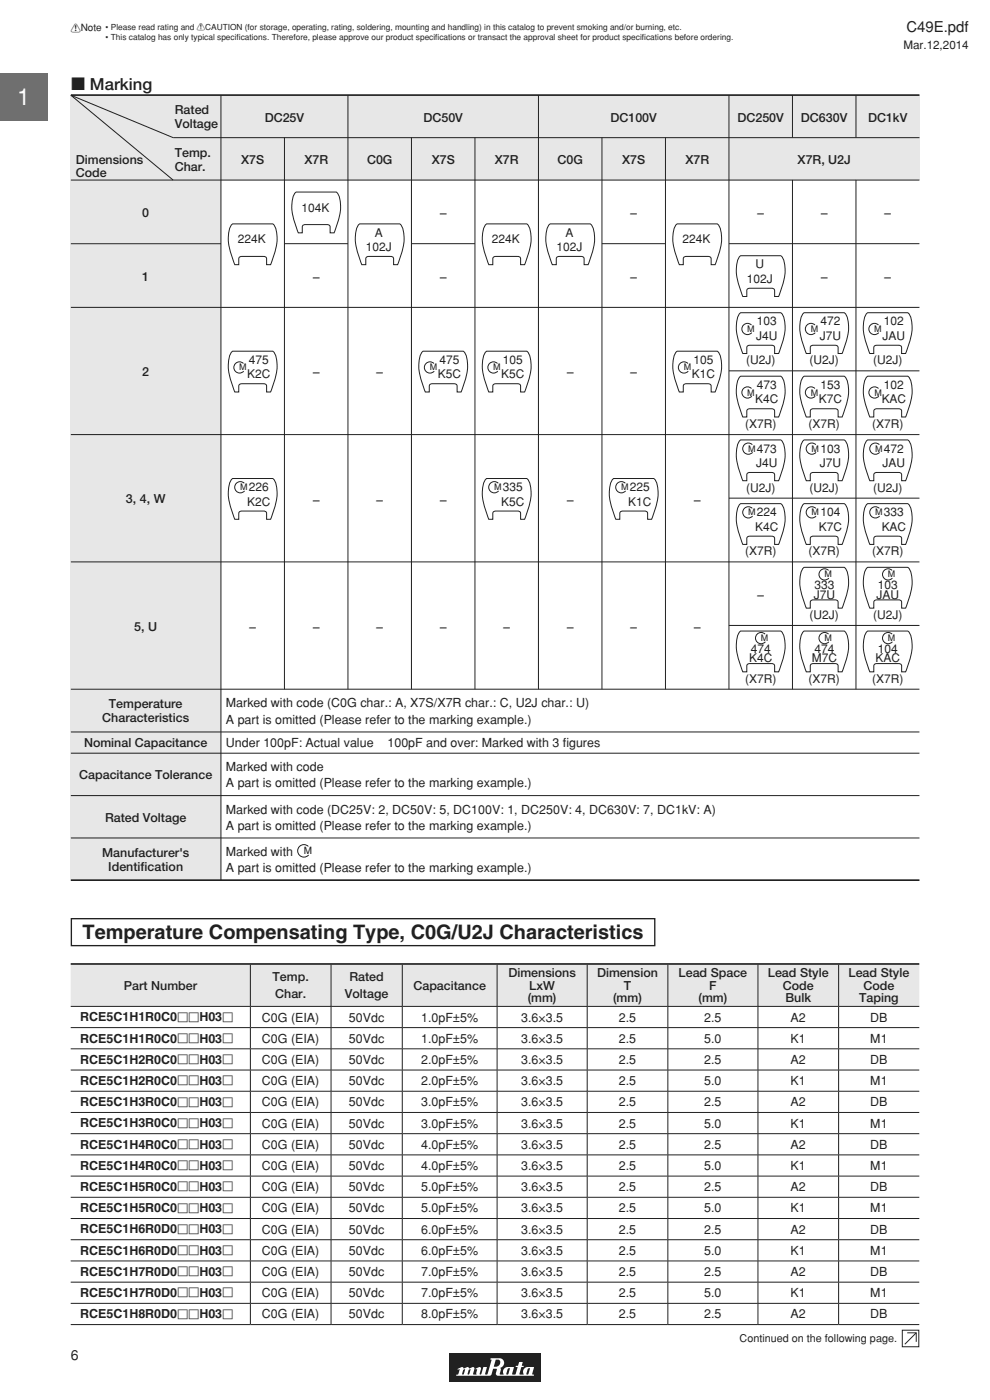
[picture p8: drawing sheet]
<svg xmlns="http://www.w3.org/2000/svg" width="210mm" height="297mm" viewBox="0 0 210 297" stroke-linecap="round" stroke-linejoin="round" font-family="sans-serif">
<g fill="#e6e7e8">
<path d="M15 20.2h31.9v166.5h-31.9z"/>
<path d="M46.9 20.2h148.1v18h-148.1z"/>
</g>
<g fill="none" stroke="#231f20" stroke-width=".21">
<path d="M15 38.2h180M46.9 20.2v166.5M60.3 29.2v117M73.8 20.2v126M87.3 29.2v117M100.7 29.2v117M114.2 20.2v126M127.7 29.2v117M141.2 29.2v117M154.6 20.2v126M168.1 20.2v9M168.1 38.2v108"/>
<path d="M181.6 20.2v9M181.6 38.2v108M195 29.2h-158.3l-21.7-9 21.7 18M15 51.7h31.9M49.1 47.7l.2-.2h8.6a4.8 4.8 0 0 1 .8 4.1l-.4 1.8-.9 2.7h-.8v-1.2a.55 .55 0 0 0-.7-.5h-4.6a.55 .55 0 0 0-.7 .5v1.2h-.8a19.5 19.5 0 0 1-1.4-5.3 4.9 4.9 0 0 1 .7-3.1zM60.4 51.7h13.4M62.6 40.9l.2-.2 8.6 .1a4.8 4.8 0 0 1 .8 4.1l-.4 1.7-.9 2.8h-.9v-1.2a.55 .55 0 0 0-.7-.6h-4.5a.55 .55 0 0 0-.7 .6v1.2h-.8a19.5 19.5 0 0 1-1.4-5.3 4.9 4.9 0 0 1 .7-3.2zM76 47.7l.3-.2h8.6a4.8 4.8 0 0 1 .8 4.1l-.4 1.8-1 2.7h-.8v-1.2a.55 .55 0 0 0-.7-.5h-4.5a.55 .55 0 0 0-.7 .5v1.2h-.9a19.5 19.5 0 0 1-1.3-5.3 4.9 4.9 0 0 1 .6-3.1zM87.3 51.7h13.4M103 47.7l.2-.2h8.6a4.8 4.8 0 0 1 .8 4.1l-.4 1.8-.9 2.7h-.9v-1.2a.55 .55 0 0 0-.6-.5h-4.6a.55 .55 0 0 0-.7 .5v1.2h-.8a19.5 19.5 0 0 1-1.4-5.3 4.9 4.9 0 0 1 .7-3.1zM116.5 47.7l.2-.2h8.6a4.8 4.8 0 0 1 .8 4.1l-.4 1.8-.9 2.7h-.9v-1.2a.55 .55 0 0 0-.7-.5h-4.5a.55 .55 0 0 0-.7 .5v1.2h-.8a19.5 19.5 0 0 1-1.4-5.3 4.9 4.9 0 0 1 .7-3.1zM127.7 51.7h13.5"/>
<path d="M143.4 47.7l.2-.2h8.6a4.8 4.8 0 0 1 .8 4.1l-.4 1.8-.9 2.7h-.9v-1.2a.55 .55 0 0 0-.6-.5h-4.6a.55 .55 0 0 0-.7 .5v1.2h-.8a19.5 19.5 0 0 1-1.4-5.3 4.9 4.9 0 0 1 .7-3.1zM154.6 51.7h40.4M156.9 54.5l.2-.3 8.6 .1a4.8 4.8 0 0 1 .8 4.1l-.4 1.7-.9 2.8h-.9v-1.2a.55 .55 0 0 0-.7-.5h-4.5a.55 .55 0 0 0-.7 .5v1.2h-.8a19.5 19.5 0 0 1-1.4-5.3 4.9 4.9 0 0 1 .7-3.1zM15 65.2h180M49.1 74.7l.2-.2h8.6a4.8 4.8 0 0 1 .8 4.1l-.4 1.8-.9 2.8h-.8v-1.3a.55 .55 0 0 0-.7-.5h-4.6a.55 .55 0 0 0-.7 .5v1.3h-.8a19.5 19.5 0 0 1-1.4-5.4 4.9 4.9 0 0 1 .7-3.1zM51.6 77.1a1.19 1.19 0 0 0-1.7 0 1.19 1.19 0 0 0 .1 1.7 1.19 1.19 0 0 0 1.7-.1M89.5 74.7l.3-.2h8.5a4.8 4.8 0 0 1 .8 4.1l-.3 1.8-1 2.8h-.8v-1.3a.55 .55 0 0 0-.7-.5h-4.6a.55 .55 0 0 0-.6 .5v1.3h-.9a19.5 19.5 0 0 1-1.4-5.4 4.9 4.9 0 0 1 .7-3.1zM92.1 77.1a1.19 1.19 0 0 0-1.8 0 1.19 1.19 0 0 0 .1 1.7 1.19 1.19 0 0 0 1.7-.1M103 74.7l.2-.2h8.6a4.8 4.8 0 0 1 .8 4.1l-.4 1.8-.9 2.8h-.9v-1.3a.55 .55 0 0 0-.6-.5h-4.6a.55 .55 0 0 0-.7 .5v1.3h-.8a19.5 19.5 0 0 1-1.4-5.4 4.9 4.9 0 0 1 .7-3.1zM105.5 77.1a1.19 1.19 0 0 0-1.7 0 1.19 1.19 0 0 0 .1 1.7 1.19 1.19 0 0 0 1.7-.1M143.4 74.7l.2-.2h8.6a4.8 4.8 0 0 1 .8 4.1l-.4 1.8-.9 2.8h-.9v-1.3a.55 .55 0 0 0-.6-.5h-4.6a.55 .55 0 0 0-.7 .5v1.3h-.8a19.5 19.5 0 0 1-1.4-5.4 4.9 4.9 0 0 1 .7-3.1zM145.9 77.1a1.19 1.19 0 0 0-1.7 0 1.19 1.19 0 0 0 .1 1.7 1.19 1.19 0 0 0 1.7-.1"/>
<path d="M154.6 78.7h40.4M156.9 66.5l.2-.2 8.6 .1a4.8 4.8 0 0 1 .8 4.1l-.4 1.7-.9 2.8h-.9v-1.2a.55 .55 0 0 0-.7-.6h-4.5a.55 .55 0 0 0-.7 .6v1.2h-.8a19.5 19.5 0 0 1-1.4-5.3 4.9 4.9 0 0 1 .7-3.2zM159.4 68.9a1.19 1.19 0 0 0-1.7 .1 1.19 1.19 0 0 0 .1 1.7 1.19 1.19 0 0 0 1.7-.1M170.3 66.5l.3-.2 8.6 .1a4.8 4.8 0 0 1 .8 4.1l-.4 1.7-1 2.8h-.8v-1.2a.55 .55 0 0 0-.7-.6h-4.5a.55 .55 0 0 0-.7 .6v1.2h-.9a19.5 19.5 0 0 1-1.4-5.3 4.9 4.9 0 0 1 .7-3.2zM172.9 68.9a1.19 1.19 0 0 0-1.7 .1 1.19 1.19 0 0 0 0 1.7 1.19 1.19 0 0 0 1.7-.1M183.8 66.5l.2-.2 8.6 .1a4.8 4.8 0 0 1 .8 4.1l-.4 1.7-.9 2.8h-.8v-1.2a.55 .55 0 0 0-.7-.6h-4.6a.55 .55 0 0 0-.7 .6v1.2h-.8a19.5 19.5 0 0 1-1.4-5.3 4.9 4.9 0 0 1 .7-3.2zM186.3 68.9a1.19 1.19 0 0 0-1.7 .1 1.19 1.19 0 0 0 .1 1.7 1.19 1.19 0 0 0 1.7-.1M15 92.2h180M156.9 80l.2-.2 8.6 .1a4.8 4.8 0 0 1 .8 4l-.4 1.8-.9 2.8h-.9v-1.3a.55 .55 0 0 0-.7-.5h-4.5a.55 .55 0 0 0-.7 .5v1.3h-.8a19.5 19.5 0 0 1-1.4-5.3 4.9 4.9 0 0 1 .7-3.2zM156.9 93.5l.2-.2 8.6 .1a4.8 4.8 0 0 1 .8 4.1l-.4 1.7-.9 2.8h-.9v-1.3a.55 .55 0 0 0-.7-.5h-4.5a.55 .55 0 0 0-.7 .5v1.3h-.8a19.5 19.5 0 0 1-1.4-5.3 4.9 4.9 0 0 1 .7-3.2zM159.4 82.4a1.19 1.19 0 0 0-1.7 0 1.19 1.19 0 0 0 .1 1.7 1.19 1.19 0 0 0 1.7-.1M159.6 94.3a1.19 1.19 0 0 0-1.7 .1 1.19 1.19 0 0 0 0 1.7 1.19 1.19 0 0 0 1.7-.1"/>
<path d="M170.3 80l.3-.2 8.6 .1a4.8 4.8 0 0 1 .8 4l-.4 1.8-1 2.8h-.8v-1.3a.55 .55 0 0 0-.7-.5h-4.5a.55 .55 0 0 0-.7 .5v1.3h-.9a19.5 19.5 0 0 1-1.4-5.3 4.9 4.9 0 0 1 .7-3.2zM170.3 93.5l.3-.2 8.6 .1a4.8 4.8 0 0 1 .8 4.1l-.4 1.7-1 2.8h-.8v-1.3a.55 .55 0 0 0-.7-.5h-4.5a.55 .55 0 0 0-.7 .5v1.3h-.9a19.5 19.5 0 0 1-1.4-5.3 4.9 4.9 0 0 1 .7-3.2zM172.9 82.4a1.19 1.19 0 0 0-1.7 0 1.19 1.19 0 0 0 0 1.7 1.19 1.19 0 0 0 1.7-.1M173 94.3a1.19 1.19 0 0 0-1.7 .1 1.19 1.19 0 0 0 .1 1.7 1.19 1.19 0 0 0 1.7-.1M183.8 80l.3-.2 8.5 .1a4.8 4.8 0 0 1 .8 4l-.3 1.8-1 2.8h-.8v-1.3a.55 .55 0 0 0-.7-.5h-4.6a.55 .55 0 0 0-.6 .5v1.3h-.9a19.5 19.5 0 0 1-1.4-5.3 4.9 4.9 0 0 1 .7-3.2zM183.8 93.5l.3-.2 8.5 .1a4.8 4.8 0 0 1 .8 4.1l-.3 1.7-1 2.8h-.8v-1.3a.55 .55 0 0 0-.7-.5h-4.6a.55 .55 0 0 0-.6 .5v1.3h-.9a19.5 19.5 0 0 1-1.4-5.3 4.9 4.9 0 0 1 .7-3.2zM186.3 82.4a1.19 1.19 0 0 0-1.7 0 1.19 1.19 0 0 0 .1 1.7 1.19 1.19 0 0 0 1.7-.1M186.5 94.3a1.19 1.19 0 0 0-1.7 .1 1.19 1.19 0 0 0 .1 1.7 1.19 1.19 0 0 0 1.7-.1M15 119.2h180M49.1 101.7l.2-.2 8.6 .1a4.8 4.8 0 0 1 .8 4l-.4 1.8-.9 2.8h-.8v-1.3a.55 .55 0 0 0-.7-.5h-4.6a.55 .55 0 0 0-.7 .5v1.3h-.8a19.5 19.5 0 0 1-1.4-5.3 4.9 4.9 0 0 1 .7-3.2zM51.8 102.5a1.19 1.19 0 0 0-1.7 0 1.19 1.19 0 0 0 .1 1.7 1.19 1.19 0 0 0 1.7-.1M103 101.7l.2-.2 8.6 .1a4.8 4.8 0 0 1 .8 4l-.4 1.8-.9 2.8h-.9v-1.3a.55 .55 0 0 0-.6-.5h-4.6a.55 .55 0 0 0-.7 .5v1.3h-.8a19.5 19.5 0 0 1-1.4-5.3 4.9 4.9 0 0 1 .7-3.2z"/>
<path d="M105.7 102.5a1.19 1.19 0 0 0-1.7 0 1.19 1.19 0 0 0 .1 1.7 1.19 1.19 0 0 0 1.7-.1M129.9 101.7l.3-.2 8.5 .1a4.8 4.8 0 0 1 .8 4l-.3 1.8-1 2.8h-.8v-1.3a.55 .55 0 0 0-.7-.5h-4.6a.55 .55 0 0 0-.6 .5v1.3h-.9a19.5 19.5 0 0 1-1.4-5.3 4.9 4.9 0 0 1 .7-3.2zM132.6 102.5a1.19 1.19 0 0 0-1.7 0 1.19 1.19 0 0 0 .1 1.7 1.19 1.19 0 0 0 1.7-.1M154.6 105.7h40.4M156.9 107l.2-.2 8.6 .1a4.8 4.8 0 0 1 .8 4.1l-.4 1.7-.9 2.8h-.9v-1.2a.55 .55 0 0 0-.7-.6h-4.5a.55 .55 0 0 0-.7 .6v1.2h-.8a19.5 19.5 0 0 1-1.4-5.3 4.9 4.9 0 0 1 .7-3.2zM159.6 107.8a1.19 1.19 0 0 0-1.7 .1 1.19 1.19 0 0 0 0 1.7 1.19 1.19 0 0 0 1.7-.1M170.3 107l.3-.2 8.6 .1a4.8 4.8 0 0 1 .8 4.1l-.4 1.7-1 2.8h-.8v-1.2a.55 .55 0 0 0-.7-.6h-4.5a.55 .55 0 0 0-.7 .6v1.2h-.9a19.5 19.5 0 0 1-1.4-5.3 4.9 4.9 0 0 1 .7-3.2zM173 107.8a1.19 1.19 0 0 0-1.7 .1 1.19 1.19 0 0 0 .1 1.7 1.19 1.19 0 0 0 1.7-.1M183.8 107l.3-.2 8.5 .1a4.8 4.8 0 0 1 .8 4.1l-.3 1.7-1 2.8h-.8v-1.2a.55 .55 0 0 0-.7-.6h-4.6a.55 .55 0 0 0-.6 .6v1.2h-.9a19.5 19.5 0 0 1-1.4-5.3 4.9 4.9 0 0 1 .7-3.2zM186.5 107.8a1.19 1.19 0 0 0-1.7 .1 1.19 1.19 0 0 0 .1 1.7 1.19 1.19 0 0 0 1.7-.1M154.6 132.7h40.4M156.9 134.1l.2-.2h8.6a4.8 4.8 0 0 1 .8 4.1l-.4 1.7-.9 2.8h-.9v-1.2a.55 .55 0 0 0-.7-.5h-4.5a.55 .55 0 0 0-.7 .5v1.2h-.8a19.5 19.5 0 0 1-1.4-5.3 4.9 4.9 0 0 1 .7-3.1z"/>
<path d="M162.3 134.5a1.19 1.19 0 0 0-1.7 0 1.19 1.19 0 0 0 0 1.8 1.19 1.19 0 0 0 1.8-.1M170.3 134.1l.3-.2h8.6a4.8 4.8 0 0 1 .8 4.1l-.4 1.7-1 2.8h-.8v-1.2a.55 .55 0 0 0-.7-.5h-4.5a.55 .55 0 0 0-.7 .5v1.2h-.9a19.5 19.5 0 0 1-1.4-5.3 4.9 4.9 0 0 1 .7-3.1zM170.3 120.6l.3-.2h8.6a4.8 4.8 0 0 1 .8 4.1l-.4 1.7-1 2.8h-.8v-1.2a.55 .55 0 0 0-.7-.5h-4.5a.55 .55 0 0 0-.7 .5v1.2h-.9a19.5 19.5 0 0 1-1.4-5.3 4.9 4.9 0 0 1 .7-3.1zM175.8 134.5a1.19 1.19 0 0 0-1.7 0 1.19 1.19 0 0 0 0 1.8 1.19 1.19 0 0 0 1.7-.1M175.8 121a1.19 1.19 0 0 0-1.7 0 1.19 1.19 0 0 0 0 1.7 1.19 1.19 0 0 0 1.7-.1M183.8 134.1l.3-.2h8.5a4.8 4.8 0 0 1 .8 4.1l-.3 1.7-1 2.8h-.8v-1.2a.55 .55 0 0 0-.7-.5h-4.6a.55 .55 0 0 0-.6 .5v1.2h-.9a19.5 19.5 0 0 1-1.4-5.3 4.9 4.9 0 0 1 .7-3.1zM183.8 120.6l.3-.2h8.5a4.8 4.8 0 0 1 .8 4.1l-.3 1.7-1 2.8h-.8v-1.2a.55 .55 0 0 0-.7-.5h-4.6a.55 .55 0 0 0-.6 .5v1.2h-.9a19.5 19.5 0 0 1-1.4-5.3 4.9 4.9 0 0 1 .7-3.1zM189.2 134.5a1.19 1.19 0 0 0-1.7 0 1.19 1.19 0 0 0 .1 1.8 1.19 1.19 0 0 0 1.7-.1M189.2 121a1.19 1.19 0 0 0-1.7 0 1.19 1.19 0 0 0 .1 1.7 1.19 1.19 0 0 0 1.7-.1M15 146.2h180M15 155.3h180M15 159.8h180"/>
<path d="M15 168.8h180M15 177.8h180M65.4 179.6a1.33 1.33 0 0 0-1.9 0 1.33 1.33 0 0 0 .1 1.9 1.33 1.33 0 0 0 1.9-.1"/>
</g>
<path d="M15 20.2h180M15 186.7h180" fill="none" stroke="#231f20" stroke-width=".35"/>
<path d="M15 204.5h38.1v9h-38.1zM53.1 204.5h17.1v9h-17.1zM70.2 204.5h15.1v9h-15.1zM85.3 204.5h20.1v9h-20.1zM105.4 204.5h19.2v9h-19.2zM124.6 204.5h17.1v9h-17.1zM141.7 204.5h19.1v9h-19.1zM160.8 204.5h17.1v9h-17.1zM177.9 204.5h17.1v9h-17.1z" fill="#e6e7e8"/>
<path d="M15 204.5h180" fill="none" stroke="#231f20" stroke-width=".35"/>
<g fill="none" stroke="#231f20" stroke-width=".21">
<path d="M15 213.5h180M15 218h180M53.1 204.7v8.7M53.1 213.6v4.3M53.1 218.1v4.3M70.2 204.7v8.7M70.2 213.6v4.3M70.2 218.1v4.3M85.3 204.7v8.7M85.3 213.6v4.3M85.3 218.1v4.3M105.4 204.7v8.7"/>
<path d="M105.4 213.6v4.3M105.4 218.1v4.3M124.6 204.7v8.7M124.6 213.6v4.3M124.6 218.1v4.3M141.7 204.7v8.7M141.7 213.6v4.3M141.7 218.1v4.3M160.8 204.7v8.7M160.8 213.6v4.3M160.8 218.1v4.3M177.9 204.7v8.7"/>
<path d="M177.9 213.6v4.3M177.9 218.1v4.3M15 222.5h180M15 227h180M15 231.5h180M15 236h180M53.1 222.6v4.3M53.1 227.1v4.3M53.1 231.6v4.3M53.1 236.1v4.3M70.2 222.6v4.3M70.2 227.1v4.3"/>
<path d="M70.2 231.6v4.3M70.2 236.1v4.3M85.3 222.6v4.3M85.3 227.1v4.3M85.3 231.6v4.3M85.3 236.1v4.3M105.4 222.6v4.3M105.4 227.1v4.3M105.4 231.6v4.3M105.4 236.1v4.3M124.6 222.6v4.3M124.6 227.1v4.3"/>
<path d="M124.6 231.6v4.3M124.6 236.1v4.3M141.7 222.6v4.3M141.7 227.1v4.3M141.7 231.6v4.3M141.7 236.1v4.3M160.8 222.6v4.3M160.8 227.1v4.3M160.8 231.6v4.3M160.8 236.1v4.3M177.9 222.6v4.3M177.9 227.1v4.3"/>
<path d="M177.9 231.6v4.3M177.9 236.1v4.3M15 240.5h180M15 245h180M15 249.5h180M15 254h180M15 258.5h180M53.1 240.6v4.3M53.1 245.1v4.3M53.1 249.6v4.3M53.1 254.1v4.3M53.1 258.6v4.3"/>
<path d="M70.2 240.6v4.3M70.2 245.1v4.3M70.2 249.6v4.3M70.2 254.1v4.3M70.2 258.6v4.3M85.3 240.6v4.3M85.3 245.1v4.3M85.3 249.6v4.3M85.3 254.1v4.3M85.3 258.6v4.3M105.4 240.6v4.3M105.4 245.1v4.3"/>
<path d="M105.4 249.6v4.3M105.4 254.1v4.3M105.4 258.6v4.3M124.6 240.6v4.3M124.6 245.1v4.3M124.6 249.6v4.3M124.6 254.1v4.3M124.6 258.6v4.3M141.7 240.6v4.3M141.7 245.1v4.3M141.7 249.6v4.3M141.7 254.1v4.3"/>
<path d="M141.7 258.6v4.3M160.8 240.6v4.3M160.8 245.1v4.3M160.8 249.6v4.3M160.8 254.1v4.3M160.8 258.6v4.3M177.9 240.6v4.3M177.9 245.1v4.3M177.9 249.6v4.3M177.9 254.1v4.3M177.9 258.6v4.3M15 263h180"/>
<path d="M15 267.5h180M15 272h180M15 276.5h180M53.1 263.1v4.3M53.1 267.6v4.3M53.1 272.1v4.3M53.1 276.6v4.3M70.2 263.1v4.3M70.2 267.6v4.3M70.2 272.1v4.3M70.2 276.6v4.3M85.3 263.1v4.3"/>
<path d="M85.3 267.6v4.3M85.3 272.1v4.3M85.3 276.6v4.3M105.4 263.1v4.3M105.4 267.6v4.3M105.4 272.1v4.3M105.4 276.6v4.3M124.6 263.1v4.3M124.6 267.6v4.3M124.6 272.1v4.3M124.6 276.6v4.3M141.7 263.1v4.3"/>
<path d="M141.7 267.6v4.3M141.7 272.1v4.3M141.7 276.6v4.3M160.8 263.1v4.3M160.8 267.6v4.3M160.8 272.1v4.3M160.8 276.6v4.3M177.9 263.1v4.3M177.9 267.6v4.3M177.9 272.1v4.3M177.9 276.6v4.3M15 281h180"/>
<path d="M191.4 282.2h3.5v3.5h-3.5zM192.4 282.7h2v2M194.4 282.7l-2.5 2.5"/>
</g>
<path d="M95.3 287h19.4v6h-19.4z" fill="#231f20"/>
<path d="M106.8 291.5h.1" fill="none" stroke="#231f20" stroke-width=".21"/>
<path d="M97.1 290.4l.9-.4 .5 .3-.5 1.1 .2 .2 .2-.1 .3-1h-.2v-.2l.8-.3 .2 .3h.2l-.3 .3-.2 .8 .1 .2 .3-.1 .2-1h-.2l.1-.2 .8-.3 .1 .4-.3 1.1 .2 .1h.5l.2-1.1h-.3v-.1l.8-.4 .3 .3-.3 1.1 .2 .2 .2-.1 .4-1.5h.7l-.3 1.5 .3 .1 .2-.2 .9-2.9-.3-.1 .1-.2 1.9-.1a1.05 1.05 0 0 1 .9 1 1.05 1.05 0 0 1-.8 1.1l.1 .4-.2 1 .8-.1a1.03 1.03 0 0 1 .9-1.5l1.3 .1-.2 .6h-.7v-.5l-.4 .2-.3 1.2h.4l.3-.9h.7l-.2 .8 .6 .1 .2-.1 .4-1.4-.4-.1v-.2l.5-.1 .2-.8 .8 .1-.2 .7 .4 .2-.5 .1-.4 1.5 .1 .1 .8-.1a1.02 1.02 0 0 1 .8-1.5l1.4 .1-.2 .5h-.7v-.4l-.4 .2-.3 1.2h.3l.4-1h.7l-.2 .9 .4 .1-.1 .2-7.4 .1a.48 .48 0 0 1-.6-.6l.2-.8-.5-.1 .1-.5h.2a.77 .77 0 0 0 .9-.7 .77 .77 0 0 0-.9-.7l-.5 1.4h.3l-.1 .5h-.3l-.3 1.2-.3 .2-7.2 .1v-.3l.4-.1 .3-1-.4 .1z" fill="#fff"/>
<path d="M0 15.5h10v10h-10z" fill="#6d6e70"/>
<path d="M15.1 194.9h123.8v5.7h-123.8z" fill="none" stroke="#231f20" stroke-width=".28"/>
<text font-size="4.9" fill="#fff" x="3.6" y="22.3">1</text>
<text font-size="4.2" fill="#231f20" x="17.5" y="199.3">Temperature Compensating Type, C0G/U2J Characteristics</text>
<text font-size="3.5" fill="#231f20" x="15" y="19.1">c Marking</text>
<text font-size="3.2" fill="#231f20" x="192.3" y="6.8">C49E.pdf</text>
<text font-size="3" fill="#231f20" x="15" y="288.6">6</text>
<g font-size="2.8" fill="#231f20">
<text x="93.2" y="46">−</text>
<text x="133.6" y="46">−</text>
<text x="160.5" y="46">−</text>
<text x="174" y="46">−</text>
<text x="187.5" y="46">−</text>
<text x="66.3" y="59.6">−</text>
<text x="93.2" y="59.6">−</text>
<text x="133.6" y="59.6">−</text>
<text x="174" y="59.6">−</text>
<text x="187.5" y="59.6">−</text>
<text x="66.3" y="79.8">−</text>
<text x="79.7" y="79.8">−</text>
<text x="120.1" y="79.8">−</text>
<text x="133.6" y="79.8">−</text>
<text x="66.3" y="106.8">−</text>
<text x="79.7" y="106.8">−</text>
<text x="93.2" y="106.8">−</text>
<text x="120.1" y="106.8">−</text>
<text x="147.1" y="106.8">−</text>
<text x="160.5" y="127.1">−</text>
<text x="52.8" y="133.8">−</text>
<text x="66.3" y="133.8">−</text>
<text x="79.7" y="133.8">−</text>
<text x="93.2" y="133.8">−</text>
<text x="106.7" y="133.8">−</text>
<text x="120.1" y="133.8">−</text>
<text x="133.6" y="133.8">−</text>
<text x="147.1" y="133.8">−</text>
</g>
<g font-size="2.6" fill="#231f20">
<text x="37.1" y="24.2">Rated</text>
<text x="37.1" y="27.2">Voltage</text>
<text x="56.1" y="25.8">DC25V</text>
<text x="89.8" y="25.8">DC50V</text>
<text x="129.5" y="25.8">DC100V</text>
<text x="156.4" y="25.8">DC250V</text>
<text x="169.9" y="25.8">DC630V</text>
<text x="184.1" y="25.8">DC1kV</text>
<text x="16.1" y="34.8">Dimensions</text>
<text x="37.1" y="33.2">Temp.</text>
<text x="51.2" y="34.8">X7S</text>
<text x="64.6" y="34.8">X7R</text>
<text x="77.9" y="34.8">C0G</text>
<text x="91.6" y="34.8">X7S</text>
<text x="105" y="34.8">X7R</text>
<text x="118.3" y="34.8">C0G</text>
<text x="132" y="34.8">X7S</text>
<text x="145.4" y="34.8">X7R</text>
<text x="169.2" y="34.8">X7R, U2J</text>
<text x="16.1" y="37.4">Code</text>
<text x="37.1" y="36.2">Char.</text>
<text x="30.2" y="46">0</text>
<text x="30.2" y="59.5">1</text>
<text x="30.2" y="79.7">2</text>
<text x="26.7" y="106.8">3, 4, W</text>
<text x="28.5" y="133.8">5, U</text>
<text x="21.7" y="153.1">Characteristics</text>
<text x="23.1" y="150.1">Temperature</text>
<text x="47.9" y="150.1">Marked with code (C0G char.: A, X7S/X7R char.: C, U2J char.: U)</text>
<text x="47.9" y="153.5">A part is omitted (Please refer to the marking example.)</text>
<text x="17.8" y="158.5">Nominal Capacitance</text>
<text x="47.9" y="158.4">Under 100pF: Actual value</text>
<text x="82.2" y="158.4">100pF and over: Marked with 3 figures</text>
<text x="16.8" y="165.3">Capacitance Tolerance</text>
<text x="47.9" y="163.6">Marked with code</text>
<text x="47.9" y="167.1">A part is omitted (Please refer to the marking example.)</text>
<text x="47.9" y="172.6">Marked with code (DC25V: 2, DC50V: 5, DC100V: 1, DC250V: 4, DC630V: 7, DC1kV: A)</text>
<text x="22.3" y="174.3">Rated Voltage</text>
<text x="47.9" y="176.1">A part is omitted (Please refer to the marking example.)</text>
<text x="21.7" y="181.8">Manufacturer's</text>
<text x="23" y="184.8">Identification</text>
<text x="47.9" y="181.6">Marked with</text>
<text x="47.9" y="185.1">A part is omitted (Please refer to the marking example.)</text>
<text x="26.3" y="209.9">Part Number</text>
<text x="57.8" y="208.2">Temp.</text>
<text x="74.1" y="208.2">Rated</text>
<text x="87.7" y="209.9">Capacitance</text>
<text x="107.8" y="207.3">Dimensions</text>
<text x="112.3" y="209.9">LxW</text>
<text x="126.6" y="207.3">Dimension</text>
<text x="132.3" y="209.9">T</text>
<text x="143.9" y="207.3">Lead Space</text>
<text x="150.4" y="209.9">F</text>
<text x="162.9" y="207.3">Lead Style</text>
<text x="166" y="209.9">Code</text>
<text x="180" y="207.3">Lead Style</text>
<text x="183.2" y="209.9">Code</text>
<text x="58.4" y="211.7">Char.</text>
<text x="73.2" y="211.7">Voltage</text>
<text x="112" y="212.6">(mm)</text>
<text x="130.1" y="212.6">(mm)</text>
<text x="148.2" y="212.6">(mm)</text>
<text x="166.6" y="212.6">Bulk</text>
<text x="182.3" y="212.6">Taping</text>
<text x="17" y="216.7">RCE5C1H1R0C0ppH03p</text>
<text x="17" y="221.2">RCE5C1H1R0C0ppH03p</text>
<text x="55.6" y="216.7">C0G (EIA)</text>
<text x="55.6" y="221.2">C0G (EIA)</text>
<text x="74" y="216.7">50Vdc</text>
<text x="74" y="221.2">50Vdc</text>
<text x="89.3" y="216.7">1.0pF±5%</text>
<text x="89.3" y="221.2">1.0pF±5%</text>
<text x="110.5" y="216.7">3.6×3.5</text>
<text x="110.5" y="221.2">3.6×3.5</text>
<text x="131.3" y="216.7">2.5</text>
<text x="131.3" y="221.2">2.5</text>
<text x="149.4" y="216.7">2.5</text>
<text x="149.4" y="221.2">5.0</text>
<text x="167.7" y="216.7">A2</text>
<text x="167.7" y="221.2">K1</text>
<text x="184.6" y="216.7">DB</text>
<text x="184.6" y="221.2">M1</text>
<text x="17" y="225.7">RCE5C1H2R0C0ppH03p</text>
<text x="55.6" y="225.7">C0G (EIA)</text>
<text x="74" y="225.7">50Vdc</text>
<text x="89.3" y="225.7">2.0pF±5%</text>
<text x="110.5" y="225.7">3.6×3.5</text>
<text x="131.3" y="225.7">2.5</text>
<text x="149.4" y="225.7">2.5</text>
<text x="167.7" y="225.7">A2</text>
<text x="184.6" y="225.7">DB</text>
<text x="17" y="230.2">RCE5C1H2R0C0ppH03p</text>
<text x="55.6" y="230.2">C0G (EIA)</text>
<text x="74" y="230.2">50Vdc</text>
<text x="89.3" y="230.2">2.0pF±5%</text>
<text x="110.5" y="230.2">3.6×3.5</text>
<text x="131.3" y="230.2">2.5</text>
<text x="149.4" y="230.2">5.0</text>
<text x="167.7" y="230.2">K1</text>
<text x="184.6" y="230.2">M1</text>
<text x="17" y="234.7">RCE5C1H3R0C0ppH03p</text>
<text x="17" y="239.2">RCE5C1H3R0C0ppH03p</text>
<text x="55.6" y="234.7">C0G (EIA)</text>
<text x="55.6" y="239.2">C0G (EIA)</text>
<text x="74" y="234.7">50Vdc</text>
<text x="74" y="239.2">50Vdc</text>
<text x="89.3" y="234.7">3.0pF±5%</text>
<text x="89.3" y="239.2">3.0pF±5%</text>
<text x="110.5" y="234.7">3.6×3.5</text>
<text x="110.5" y="239.2">3.6×3.5</text>
<text x="131.3" y="234.7">2.5</text>
<text x="131.3" y="239.2">2.5</text>
<text x="149.4" y="234.7">2.5</text>
<text x="149.4" y="239.2">5.0</text>
<text x="167.7" y="234.7">A2</text>
<text x="167.7" y="239.2">K1</text>
<text x="184.6" y="234.7">DB</text>
<text x="184.6" y="239.2">M1</text>
<text x="17" y="243.7">RCE5C1H4R0C0ppH03p</text>
<text x="55.6" y="243.7">C0G (EIA)</text>
<text x="74" y="243.7">50Vdc</text>
<text x="89.3" y="243.7">4.0pF±5%</text>
<text x="110.5" y="243.7">3.6×3.5</text>
<text x="131.3" y="243.7">2.5</text>
<text x="149.4" y="243.7">2.5</text>
<text x="167.7" y="243.7">A2</text>
<text x="184.6" y="243.7">DB</text>
<text x="17" y="248.2">RCE5C1H4R0C0ppH03p</text>
<text x="55.6" y="248.2">C0G (EIA)</text>
<text x="74" y="248.2">50Vdc</text>
<text x="89.3" y="248.2">4.0pF±5%</text>
<text x="110.5" y="248.2">3.6×3.5</text>
<text x="131.3" y="248.2">2.5</text>
<text x="149.4" y="248.2">5.0</text>
<text x="167.7" y="248.2">K1</text>
<text x="184.6" y="248.2">M1</text>
<text x="17" y="252.7">RCE5C1H5R0C0ppH03p</text>
<text x="17" y="257.2">RCE5C1H5R0C0ppH03p</text>
<text x="55.6" y="252.7">C0G (EIA)</text>
<text x="55.6" y="257.2">C0G (EIA)</text>
<text x="74" y="252.7">50Vdc</text>
<text x="74" y="257.2">50Vdc</text>
<text x="89.3" y="252.7">5.0pF±5%</text>
<text x="89.3" y="257.2">5.0pF±5%</text>
<text x="110.5" y="252.7">3.6×3.5</text>
<text x="110.5" y="257.2">3.6×3.5</text>
<text x="131.3" y="252.7">2.5</text>
<text x="131.3" y="257.2">2.5</text>
<text x="149.4" y="252.7">2.5</text>
<text x="149.4" y="257.2">5.0</text>
<text x="167.7" y="252.7">A2</text>
<text x="167.7" y="257.2">K1</text>
<text x="184.6" y="252.7">DB</text>
<text x="184.6" y="257.2">M1</text>
<text x="17" y="261.7">RCE5C1H6R0D0ppH03p</text>
<text x="55.6" y="261.7">C0G (EIA)</text>
<text x="74" y="261.7">50Vdc</text>
<text x="89.3" y="261.7">6.0pF±5%</text>
<text x="110.5" y="261.7">3.6×3.5</text>
<text x="131.3" y="261.7">2.5</text>
<text x="149.4" y="261.7">2.5</text>
<text x="167.7" y="261.7">A2</text>
<text x="184.6" y="261.7">DB</text>
<text x="17" y="266.2">RCE5C1H6R0D0ppH03p</text>
<text x="55.6" y="266.2">C0G (EIA)</text>
<text x="74" y="266.2">50Vdc</text>
<text x="89.3" y="266.2">6.0pF±5%</text>
<text x="110.5" y="266.2">3.6×3.5</text>
<text x="131.3" y="266.2">2.5</text>
<text x="149.4" y="266.2">5.0</text>
<text x="167.7" y="266.2">K1</text>
<text x="184.6" y="266.2">M1</text>
<text x="17" y="270.7">RCE5C1H7R0D0ppH03p</text>
<text x="17" y="275.2">RCE5C1H7R0D0ppH03p</text>
<text x="55.6" y="270.7">C0G (EIA)</text>
<text x="55.6" y="275.2">C0G (EIA)</text>
<text x="74" y="270.7">50Vdc</text>
<text x="74" y="275.2">50Vdc</text>
<text x="89.3" y="270.7">7.0pF±5%</text>
<text x="89.3" y="275.2">7.0pF±5%</text>
<text x="110.5" y="270.7">3.6×3.5</text>
<text x="110.5" y="275.2">3.6×3.5</text>
<text x="131.3" y="270.7">2.5</text>
<text x="131.3" y="275.2">2.5</text>
<text x="149.4" y="270.7">2.5</text>
<text x="149.4" y="275.2">5.0</text>
<text x="167.7" y="270.7">A2</text>
<text x="167.7" y="275.2">K1</text>
<text x="184.6" y="270.7">DB</text>
<text x="184.6" y="275.2">M1</text>
<text x="17" y="279.7">RCE5C1H8R0D0ppH03p</text>
<text x="55.6" y="279.7">C0G (EIA)</text>
<text x="74" y="279.7">50Vdc</text>
<text x="89.3" y="279.7">8.0pF±5%</text>
<text x="110.5" y="279.7">3.6×3.5</text>
<text x="131.3" y="279.7">2.5</text>
<text x="149.4" y="279.7">2.5</text>
<text x="167.7" y="279.7">A2</text>
<text x="184.6" y="279.7">DB</text>
</g>
<g font-size="2.5" fill="#231f20">
<text x="191.6" y="10.3">Mar.12,2014</text>
<text x="63.9" y="44.9">104K</text>
<text x="50.5" y="51.7">224K</text>
<text x="77.6" y="53.2">102J</text>
<text x="79.5" y="50.2">A</text>
<text x="104.3" y="51.7">224K</text>
<text x="118" y="53.2">102J</text>
<text x="119.9" y="50.2">A</text>
<text x="144.8" y="51.7">224K</text>
<text x="158.4" y="60">102J</text>
<text x="160.3" y="56.9">U</text>
<text x="160.6" y="69">103</text>
<text x="174" y="69">472</text>
<text x="187.5" y="69">102</text>
<text x="52.8" y="77.2">475</text>
<text x="93.2" y="77.2">475</text>
<text x="106.7" y="77.2">105</text>
<text x="147.1" y="77.2">105</text>
<text x="158.3" y="77.3">(U2J)</text>
<text x="160.4" y="72.1">J4U</text>
<text x="171.7" y="77.3">(U2J)</text>
<text x="173.9" y="72.1">J7U</text>
<text x="185.2" y="77.3">(U2J)</text>
<text x="187.2" y="72.1">JAU</text>
<text x="52.5" y="80.2">K2C</text>
<text x="92.9" y="80.2">K5C</text>
<text x="106.3" y="80.2">K5C</text>
<text x="146.7" y="80.2">K1C</text>
<text x="160.6" y="82.5">473</text>
<text x="174" y="82.5">153</text>
<text x="187.5" y="82.5">102</text>
<text x="160.2" y="85.6">K4C</text>
<text x="173.7" y="85.6">K7C</text>
<text x="187" y="85.6">KAC</text>
<text x="158.1" y="90.8">(X7R)</text>
<text x="171.5" y="90.8">(X7R)</text>
<text x="185" y="90.8">(X7R)</text>
<text x="160.4" y="99.1">J4U</text>
<text x="160.6" y="96">473</text>
<text x="173.9" y="99.1">J7U</text>
<text x="174" y="96">103</text>
<text x="187.2" y="99.1">JAU</text>
<text x="187.5" y="96">472</text>
<text x="52.5" y="107.3">K2C</text>
<text x="52.8" y="104.2">226</text>
<text x="106.3" y="107.3">K5C</text>
<text x="106.7" y="104.2">335</text>
<text x="133.3" y="107.3">K1C</text>
<text x="133.6" y="104.2">225</text>
<text x="158.3" y="104.3">(U2J)</text>
<text x="171.7" y="104.3">(U2J)</text>
<text x="185.2" y="104.3">(U2J)</text>
<text x="160.2" y="112.6">K4C</text>
<text x="160.6" y="109.5">224</text>
<text x="173.7" y="112.6">K7C</text>
<text x="174" y="109.5">104</text>
<text x="187" y="112.6">KAC</text>
<text x="187.5" y="109.5">333</text>
<text x="158.1" y="117.8">(X7R)</text>
<text x="171.5" y="117.8">(X7R)</text>
<text x="185" y="117.8">(X7R)</text>
<text x="172.8" y="125">333</text>
<text x="186.2" y="125">103</text>
<text x="171.7" y="131.3">(U2J)</text>
<text x="172.6" y="127">J7U</text>
<text x="185.2" y="131.3">(U2J)</text>
<text x="185.9" y="127">JAU</text>
<text x="158.9" y="140.5">K4C</text>
<text x="159.3" y="138.5">474</text>
<text x="172.2" y="140.5">M7C</text>
<text x="172.8" y="138.5">474</text>
<text x="185.7" y="140.5">KAC</text>
<text x="186.2" y="138.5">104</text>
<text x="158.1" y="144.8">(X7R)</text>
<text x="171.5" y="144.8">(X7R)</text>
<text x="185" y="144.8">(X7R)</text>
</g>
<text font-size="2.3" fill="#231f20" x="156.9" y="284.7">Continued on the following page.</text>
<g font-size="2.1" fill="#231f20">
<text x="15" y="6.7">!Note</text>
<text x="64.4" y="181.2">M</text>
</g>
<g font-size="1.9" fill="#231f20">
<text x="158.5" y="70.4">M</text>
<text x="172" y="70.4">M</text>
<text x="185.5" y="70.4">M</text>
<text x="50.8" y="78.6">M</text>
<text x="91.2" y="78.6">M</text>
<text x="104.6" y="78.6">M</text>
<text x="145.1" y="78.6">M</text>
<text x="158.5" y="83.9">M</text>
<text x="172" y="83.9">M</text>
<text x="185.5" y="83.9">M</text>
<text x="158.7" y="95.8">M</text>
<text x="172.2" y="95.8">M</text>
<text x="185.6" y="95.8">M</text>
<text x="50.9" y="104">M</text>
<text x="104.8" y="104">M</text>
<text x="131.8" y="104">M</text>
<text x="158.7" y="109.3">M</text>
<text x="172.2" y="109.3">M</text>
<text x="185.6" y="109.3">M</text>
<text x="174.9" y="122.5">M</text>
<text x="188.4" y="122.5">M</text>
<text x="161.4" y="136">M</text>
<text x="174.9" y="136">M</text>
<text x="188.4" y="136">M</text>
</g>
<g font-size="1.8" fill="#231f20">
<text x="22.4" y="6.4">• Please read rating and !CAUTION (for storage, operating, rating, soldering, mounting and handling) in this catalog to prevent smoking and/or burning, etc.</text>
<text x="22.4" y="8.5">• This catalog has only typical specifcations. Therefore, please approve our product specif</text>
<text x="50.2" y="8.5">i</text>
<text x="92.3" y="8.5">i cations or transact the approval sheet for product specif</text>
<text x="136.2" y="8.5">i cations before ordering.</text>
</g>
</svg>
